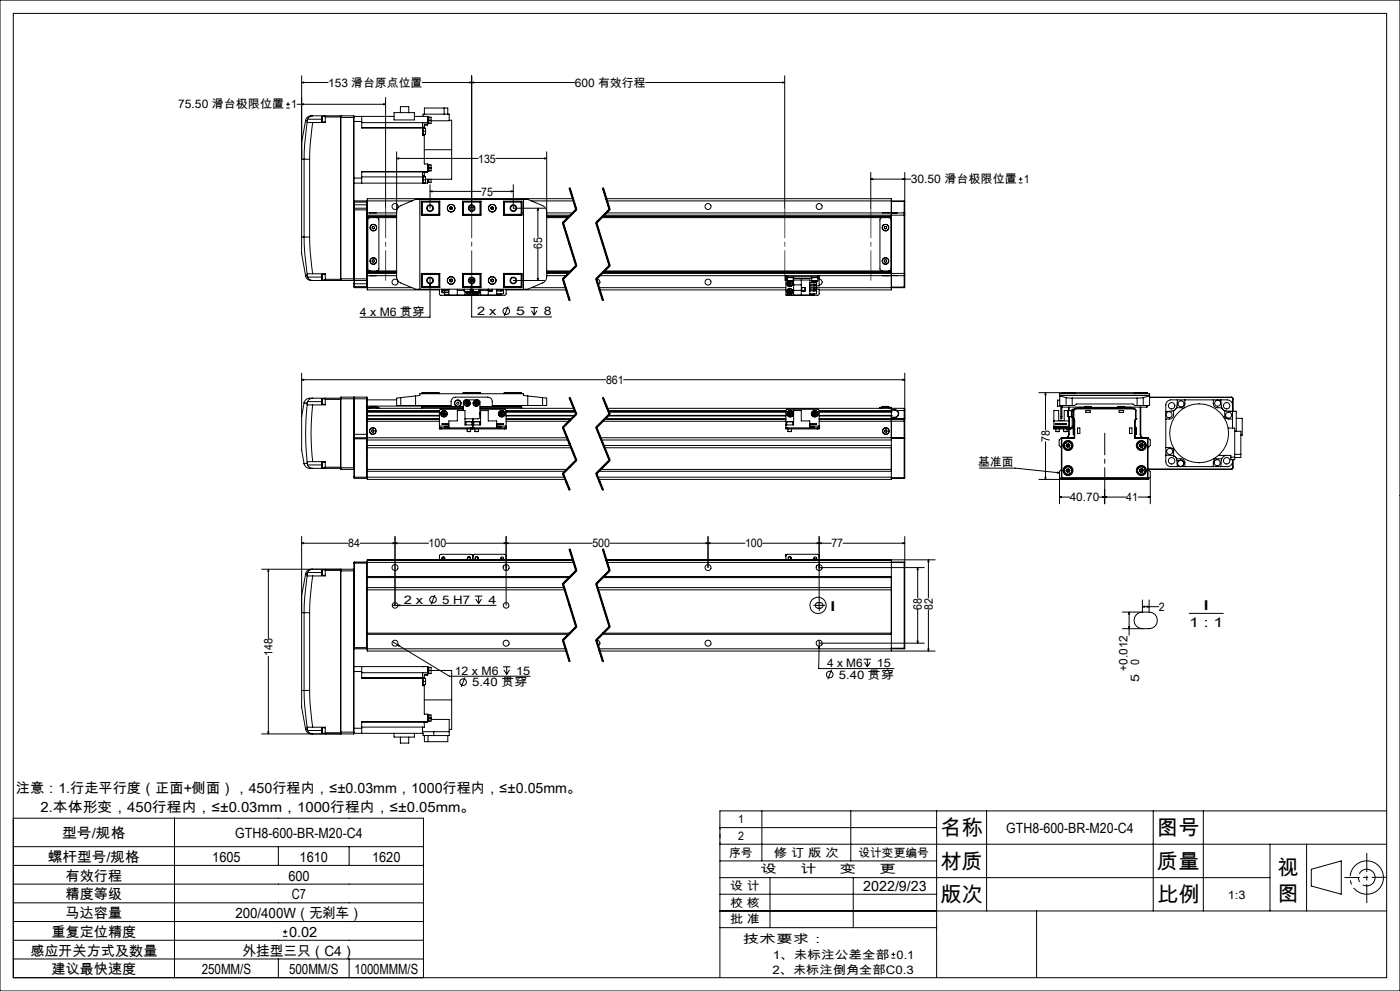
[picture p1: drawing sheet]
<svg xmlns="http://www.w3.org/2000/svg" width="420mm" height="297mm" viewBox="0 0 420 297" stroke-linecap="round" stroke-linejoin="round" font-family="sans-serif">
<g fill="none" stroke="#000" stroke-width=".3">
<path d="M0 0h420v297h-420zM4 4h412v289h-412zM85.8 32.4h1.2M85.8 31.3h1.2M86.4 30.7v1.1M89.1 31.3h26.6M90.5 24.7l.6-.1v.3zM90.5 22.7v48.3M90.5 24.7h7.9M90.5 31.3l.6-.2v.3zM91.7 36.1l-1.2 6.6v5h.7M91.7 36.1l.4 .1"/>
<path d="M92.1 36.6l-.7 6.6-.2 4.5M92.1 36.6l1.7 .1M92.1 36.2v.4M92.3 35.7l-.2 .5M92.3 35.7h4.3M93.8 34.7h-.3a1.69 1.69 0 0 0-1.8 1.4M93.8 36.7l-.7 6.5-.2 4.5M93.8 34.7l8.4 .1M93.8 34.7l-.8 .2-.7 .8M96.6 34.9v1.6M96.6 34.9h1M96.6 36.5h1"/>
<path d="M97.6 34.7v.4M97.6 35.1v1.6h-3.8M97.6 35.1h4.6M102.2 34.8v.4M102.2 35.2v48.4M102.2 35.2h4M102.3 34.7v49.4M102.3 34.7h3.8M102.3 34.7l-.1 .1M106.1 34.7v49.4M106.1 34.7l.1 .5M106.2 35.2v48.8"/>
<path d="M106.2 34.9h12M106.2 36.4h2.3M108.5 34.9v1.5M108.5 36.4v2h18.3M108.5 38.2h18.3M108.5 36.8h19.8M115.1 31.1l.6 .2-.6 .1zM115.7 29.2v33.2M118.2 33.8h6.1v2.1h-6.1zM120.1 33.8v-1.8h2.5v1.8M124.3 34.9h4v2.6h-1M126.7 24.7h45.7"/>
<path d="M126.8 39.3v1.3h.5M126.8 38.3h.2v2h-.2M126.8 38.4v.9M126.8 39.3h.1M126.8 38.2v.2M126.8 36.8h.1M126.8 36.8v1.3M126.8 34.9h.1v-.7h7.9v2h-5.5M126.8 39.3h.9M126.8 38.1v.1M126.8 38.1h.5M127 38.4h.7v.9"/>
<path d="M127.3 38.1v.3M127.3 34.2v-1.8h7v1.8M127.7 39.3v.9h-.7M128.3 37.2h-1v.9M128.3 35.1h1v1M128.3 36.1h1M128.4 35.1v2M128.7 35.1v1.9l-.4 .1M129.3 36.1v.9h-.6M133.2 32.4v1.8M134.8 36.1h.7v8.8M140.9 24.6l.6 .1-.6 .2z"/>
<path d="M141.5 24.7l.6-.1v.3zM141.5 22.7v39.7M193.7 24.7h41.7M234.8 24.6l.6 .1-.6 .2zM235.4 22.7v39.7M91.2 47.7h1.7M91.2 47.7v23.3M92.9 47.7v23.3M106.2 53.4h2.3M108.5 53.4v1.5M108.5 53h18.3M119 47.5l.6-.2v.4z"/>
<path d="M119 45.5v37.9l.9 1.2 4.8 2.1h33.6l5.1-2.3 .6-1.4v-37.5M119 47.5h24.4M125.9 59.8v26.9M126.8 51.5h.1M126.8 51.5v1.1M126.8 53v1.9M126.8 52.9l.9 .1v.9M126.8 52.6v.4M126.8 52.6h.5M126.8 53.9h.9M127 52.9v2M127.3 40.2v.4"/>
<path d="M127.3 52.6v.4M127.3 40.6v8.5h1v2.4h-19.8M127.3 54.8v.1M127.3 44.9h8.2M127.7 53.9v.9h-.7M128.3 51.4h-19.8v2M128.3 49.3l.4 .1v1.9h-.4M128.3 51.6h-1v1M128.3 53.7v1.2h-22.1M128.3 50.3h1M128.4 49.3v2M128.4 53.7v1"/>
<path d="M128.7 49.4h.6v.9M128.7 53.7v1M129 57.4l.6-.2v.3zM129 55.3v7.1M129 57.4h15.3M129.3 50.3v.9h-.6M129.3 53.7v.9l-1 .1M135.5 44.9v8.8h-7.8M147.8 57.4h6.2M148.7 47.5h15.3M153.4 57.2l.6 .2-.6 .1zM154 55.3v7.1h9.3"/>
<path d="M157.1 59.8v26.9M163.4 47.3l.6 .2-.6 .2zM170.7 56.4l2 6.4M170.9 56.4l2 6.4-4 4 4 12.8-4 4 2 6.4M171.1 56.3l1 3.2M171.8 59.5h-61.6v3M172.1 59.5l1 3.2zM180.7 56.4l2 6.4M180.9 56.4l2 6.4-4 4 4 12.8-4 4 2 6.4M181.1 56.3l2 6.4M181.9 59.5h85.5v5M261.2 53.7l.6-.2v.3z"/>
<path d="M261.2 53.7h12M261.2 51.7v10.7M270.8 53.5l.6 .2-.6 .1zM271.4 51.7v12.3M305.6 54.8h1.1M305.6 53.7h1.1M306.2 53.1v1.2M90.5 71v5.1l1.2 6.6M90.5 71h.7M91.2 71h1.7M91.2 71l.2 4.6 .7 6.6M92.9 71l.2 4.5 .7 6.6"/>
<path d="M106.2 60.6h4M106.2 62.9h4M106.2 61.4h4M106.3 62.4v21.7M106.3 60.2v2.2M106.3 62.4h3.7M106.3 60.2h3.7M106.3 62.4l-.1 .1M106.3 60.2l-.1 .2M110 62.4v21.7M110 60.2v2.2M110 62.4l.2 .1"/>
<path d="M110 60.2l.2 .2M110.2 62.5v.4M110.2 62.9v20.7M110.2 65.2h8.8M110.2 64.9h8.8M110.2 63.8h8.8M110.2 60.2h13.4M110.2 64.5h8.8M110.2 64.8h8.8M110.8 63.8h2M111 65.2l-.5 .2-.2 .4v14.9l.2 .3 .5 .2M111.7 68l.3-.2 .4 .3-.1 .4-.4 .1-.2-.2z"/>
<path d="M111.7 78l.4-.1 .3 .2-.1 .4-.4 .1-.3-.3zM113 65.2l.5 .2 .2 .4v14.9l-.2 .3-.5 .2M119 63.5l.3-1.1 .6-.6 4.8-2h33.6l4.8 2 .8 .9 .1 .8M126.4 63.8h.1M126.4 60.3h5.5v4.2h-5.5zM126.5 60.6v3.9M126.5 60.6h5.2M126.7 60.4v4M126.7 60.4h5.2M126.7 60.4l-.2 .2M126.7 64.4h5.2M131.7 60.6l.1-.2v4l-.1-.2"/>
<path d="M131.7 64.2h-5.2l.2 .2M131.7 60.6v3.6M135 62.6l.3 .2M135 62.2v.4M135.3 62l.4 .2M135.3 62l-.3 .2M135.7 62.6l-.4 .2M135.7 62.2v.4M138.7 60.3h5.6v4.2h-5.6zM138.7 60.4h5.6M138.7 64.4h5.6M139 60.6v3.6"/>
<path d="M139 60.6l-.1-.2v4l.1-.2M139 60.6h5M139 64.2h5M144 60.6l.2-.2v4l-.2-.2M144 60.6v3.6M147.3 62.2l.1 .4M147.4 62.6l.3 .2M147.7 62l.3 .2M147.7 62l-.4 .2M148 62.6l-.3 .2M148 62.2v.4M151.1 60.3h5.5v4.2h-5.5z"/>
<path d="M151.1 60.4h5.3M151.1 64.4h5.3M151.3 60.6v3.6M151.3 60.6l-.1-.2v4l.1-.2M151.3 60.6h5.2M151.3 64.2h5.2l-.1 .2M156.4 60.4v4M156.4 60.4l.1 .2M156.5 60.6v3.9M156.5 63.8h.1M159.5 60.2h12.5M161.4 62.4l.1 .6h-.3z"/>
<path d="M161.4 62.4v8.6M161.4 74.6v9.5M164 65.2h6.4M164 64.9h6.7M164 63.8h7.8M164 64.5h7.2M164 64.8h6.8M168.7 66.8l4 12.9M169.1 66.7l4 12.9M172.8 62.7l-4 4M172.8 79.5l-4 4M173 62.9l-4 4"/>
<path d="M173 79.8l-4 4M178.7 66.8l4 12.9M179.1 66.7l4 12.9M180.4 65.2h87M180.7 64.9h86.7M180.8 64.8h86.6M181.2 64.5h90.1M181.9 63.8h86.5M182.1 60.2h89.2M182.8 62.7l-4 4M182.8 79.5l-4 4M183 62.9l-4 4"/>
<path d="M183 79.8l-4 4M264.7 65.2l-.5 .2-.2 .4v14.9l.2 .3 .5 .2M264.8 63.8h1.9M265.3 68l.4-.2 .3 .2v.4l-.4 .2-.3-.2zM265.4 77.9h.4l.2 .3-.1 .3-.4 .1-.2-.3zM266.6 65.2l.5 .2 .2 .4v14.9l-.2 .3-.5 .2M267.4 64.5v17.4M267.4 60.4h3.9M268.4 63.9h-1v.6M268.4 63.8h.7M268.4 63.8v.1M269.1 63.8l-.7 .1"/>
<path d="M269.1 63.8h2.2M271.3 64.5h.1M271.3 63.8v.7M271.3 63.8l.1 .2M271.3 60.2v.2M271.3 60.2l.1 .2h-.1M271.3 60.4v3.4M271.3 64.5v17.4M271.4 64v.5M271.4 64.5v17.4M91.7 82.7a1.8 1.8 0 0 0 2.1 1.4M92.1 82.2v.4"/>
<path d="M92.1 82.6l.2 .4M92.1 82.6l-.4 .1M92.3 83l.7 .9 .8 .2M92.3 83h4.3M93.8 82.1l-1.7 .1M93.8 82.1h3.8v1.6M96.6 82.2v1.7M96.6 82.2h1M96.6 83.9h1M97.6 83.7v.4M97.6 83.7h4.6M102.2 84l-8.4 .1"/>
<path d="M102.2 83.6v.4M102.2 83.6h8M102.2 84l.1 .1M102.3 84.1h3.8M106.2 84v1.1M106.2 85.1l.1 1.1M106.2 84l-.1 .1M106.2 85.8h4M106.2 83.9l.1 .2M106.2 85.1h4M106.3 84.1v2.1M106.3 84.1h3.7"/>
<path d="M106.3 86.2h3.7M110 84.1v2.1M110.2 83.6v.3M110.2 83.9v3h21.6M110.2 81.2h8.8M110.2 81.5h8.8M110.2 82.6h8.8M110.2 86.2h13.4M110.2 81.9h8.8M110.2 81.6h8.8M110.2 83.9l-.2 .2M110.2 86l-.2 .2"/>
<path d="M110.8 82.6h.1M110.9 82.7h1.9M112.8 82.7h.1M126.4 82.6h.1M126.4 81.9h5.5v4.2h-5.5zM126.5 81.9v4M126.5 85.9h5.2M126.5 85.9l.2 .1M126.7 82.1v3.9M126.7 86h5.2M126.7 82.1l-.2 .1h5.2M126.7 82.1h5.2"/>
<path d="M129 84.9l.2 .6h-.3zM129 83.2v11.9h-21M131.7 82.2l.1-.1v3.9l-.1-.1M131.7 82.2v3.7M131.8 86.7v1.4l.5 .4 9.3-.1M132.6 87.2l.4-.3 .4 .3M132.6 86.7v.2h2.1M132.6 87.2v.5h2.1M132.6 87.2h2.1M132.6 87.2v.3M132.8 87.7h.4M133.4 86.9v.3"/>
<path d="M133.4 87.7v.7h1.3M134.7 86.7v1.7h14.3v-1.7M135 84.2l.3 .3M135 83.9v.3M135.3 83.7l.4 .2M135.3 83.7l-.3 .2M135.7 84.2l-.4 .3M135.7 83.9v.3M137.2 86.7v1.7M137.2 87h2.1M138.7 81.9h5.6v4.2h-5.6zM138.7 86h5.6"/>
<path d="M138.7 82.1h5.6M139 82.2v3.7M139 86v.1M139 82.2l-.1-.1v3.9l.1-.1M139 82.2h5M139 85.9h5M139.3 87.3h.1M139.3 87.3h1.8M139.3 86.7v.6M139.3 87.4h1.7M139.5 87.4v1M139.7 86v.1"/>
<path d="M140.2 87.4l.1 .3M140.3 87.7l.5 .1M140.7 87.4l-.4 .3M140.7 87.4l.1 .4M140.8 87.4l.3 .1M141 87.4h.1M141.1 86.7v.6M141.1 87.2v.3M141.1 84.2h.3zM141.1 84.2l.3 .3M141.1 87.5l-.3 .3M141.2 84.3l.1 .1"/>
<path d="M141.2 86.7a.89 .89 0 0 1-.2 1.5 .89 .89 0 0 1-1.2-.8 .91 .91 0 0 0 1.3 .8 .91 .91 0 0 0 .2-1.5M141.4 84.2h.1M141.4 83.9h.5M141.4 83.6v.6M141.5 84.9l.1 .6h-.2zM141.5 83.2v11.8h24M141.9 83.8v.5M141.9 86.7v1.7M141.9 87.3l1.8 .1M141.9 87.3h1.8M141.9 86.7v.6M142.1 87.4l.2 .5z"/>
<path d="M142.3 87.9a.88 .88 0 0 0 1.2 .1 .88 .88 0 0 0 .2-1.2 .88 .88 0 0 1-.1 1.3 .88 .88 0 0 1-1.3-.2zM142.6 87.4v.3M142.6 87.7l.5 .1M142.9 87.4l-.3 .3M143 87.4l.1 .4M143.1 87.4l.4 .2M143.3 86v.1M143.4 87.4l.1 .2M143.5 87.6l-.4 .2M143.7 87.3v.1M143.7 86.7v.6M144 82.2l.2-.1v4"/>
<path d="M144 82.2v3.7M144 86v.1M144 85.9l.2 .1M144.2 86.7v1.7M144.2 87h2.3M146.5 86.7v1.7M146.6 86.7v.5h1v-.5M146.6 86.7v.5M147.3 83.9l.1 .3M147.4 84.2l.3 .3M147.6 86.7v.5M147.7 83.7l.3 .2"/>
<path d="M147.7 83.7l-.4 .2M148 84.2l-.3 .3M148 83.9v.3M149 87.2h2.1M150.3 86.9v.3l.4-.3 .4 .3M150.3 88v.4h-1.3M151.1 87.2v.3M151.1 81.9h5.5v4.2h-5.5zM151.1 86.7v.2h-2.1M151.1 87.2v.8h-2.1M151.1 86h5.3M151.1 82.1h5.3"/>
<path d="M151.3 82.2v3.7M151.3 82.2l-.1-.1v3.9l.1-.1M151.3 85.9h5.2M151.8 86.7v1.4l-.4 .4-9.3-.1M151.8 86.9h18.1M152.4 91.8l-1.1 2.8M154 84.1h9.3M156.4 82.1v3.9M156.4 82.1l.1 .1h-5.2M156.5 81.9v4M156.5 82.6h.1M156.5 85.9l-.1 .1"/>
<path d="M159.1 92.2h2.3M159.4 93.1l.9 1.3M159.5 86.2h10.2M160.3 92.2v2.2M161.1 93.1l-.8 1.3M161.2 83.5h.3l-.1 .6zM164 81.2h7.3M164 81.5h7M164 82.6h5.9M164 81.9h6.6M164 81.6h6.9M168.7 83.7l2 6.4"/>
<path d="M169.1 83.6l2 6.4M178.7 83.7l2 6.4M178.9 83.7a.89 .89 0 0 1 1 .6 .89 .89 0 0 1-.5 1.1M179.1 83.6l2 6.4M179.7 86.2h56.1M179.9 82.6h55.9M179.9 86.9h55.9M180.6 81.9h90.7M180.9 81.6h86.5M181 81.5h86.4M181.3 81.2h86.1M235.8 83h.5"/>
<path d="M235.8 82.6h.5M235.8 83v.5M235.8 82.6v.4M235.8 83.5v4.9h7.1v-4.5h-4.9M235.8 83.9h.4M235.8 83.5h.4M236.1 83v.2h2v-.2M236.2 84.2h1.7M236.2 84.2h1.8M236.2 83.2v1M236.3 82.6v.4M236.3 82.6h9"/>
<path d="M236.3 83h9M236.4 85.1l.3 .4M236.5 87.1v.5M236.5 87.1l.4 .2M236.5 84.2l-.5 .9M236.5 87.6l.5 .2M236.6 84.2l-.6 .9M236.6 84.6h.5M236.6 84.6l-.2 .5M236.6 84.6l.3 .4M236.9 86.9l-.4 .2M236.9 86.9l.4 .2"/>
<path d="M236.9 86.9l.1 .9M236.9 87.3l-.4 .3M236.9 87.3l.4 .3M236.9 85l-.5 .1M236.9 85l-.2 .5M236.9 85l.3 .4M237.1 84.6l.3 .4M237.1 84.6l-.2 .4M237.2 85.4l-.5 .1M237.2 84.2a.87 .87 0 0 1 .2 1.5 .87 .87 0 0 1-1.4-.6M237.3 84.2a.91 .91 0 0 1 .1 1.6 .91 .91 0 0 1-1.4-.7M237.3 87.1v.5"/>
<path d="M237.3 87.1l-.4 .2M237.3 87.6l-.3 .2M237.4 85l-.2 .4M237.4 85h-.5M237.9 84.2h.1M238 83.2v1M238 83.5h5.5M238.1 83.9v4.5M238.1 85.4h2.3M238.1 87h2.3M240.4 83.9v4.5M240.5 86.1h1v1.1h-1z"/>
<path d="M241.5 86.2v1M242.9 84.7h2.1v.5M242.9 85.5h2.1v.5h-2.1M242.9 86.4h2.1v.5h-2.1M242.9 87.2h2.1M242.9 85.2h2.1M242.9 84h.6M243.4 83v.2h2v-.2M243.5 84.2h.1M243.5 84.2h1.8M243.5 83.2v1M243.6 84.2h1.7"/>
<path d="M244.2 86.9v.3l.4-.3 .4 .3M244.2 84.2v.5M244.2 86v.4M244.2 88v.4h-1.3M244.2 86.2h27.1M244.4 84.7h.4M245 85.2a.41 .41 0 0 1-.4 .2 .41 .41 0 0 1-.4-.2v.3M245 84.9v.2M245 87.2v.3M245 86.7h.7v1.4l-.3 .4-9.4-.1M245 87.2v.8h-2.1M245 85v.1"/>
<path d="M245.3 83h.4M245.3 82.6h.4M245.3 82.6v.4M245.3 83.2v1M245.3 83.5h.4M245.7 83.6a.9 .9 0 0 1 1 .9 .9 .9 0 0 1-1 .9M245.7 83v.5M245.7 82.6v.4M245.7 83.5v2.2h-.7M245.7 82.6h22.7M264.8 82.6l1.9 .1M266.7 82.7h.1"/>
<path d="M267.4 81.9v5h-21.7M267.4 81.9v.6h1M267.4 86h3.9M268.4 82.5l.7 .1M268.4 82.6h.7M268.4 82.5v.1M269.1 82.6h2.2M271.3 81.9h.1M271.3 81.9v.7M271.3 86h.1M271.3 86v.2M271.3 82.6v3.4"/>
<path d="M271.4 81.9v.5M271.4 82.4l-.1 .2M271.4 86l-.1 .2M271.4 82.4v3.6M90.5 113.8l.6-.1v.3zM90.5 111.8v13M90.5 113.8h91.3M93.8 119.3h-.3a1.92 1.92 0 0 0-2.3 1.4M93.8 119.3a1.71 1.71 0 0 0-1.5 1.1M93.8 119.3h8.4M96.6 119.5v.9M96.6 119.5v1.7"/>
<path d="M96.6 119.5h1M97.6 119.3v.4M97.6 119.7h4.6M97.6 119.7v1.7h-3.8M102.2 119.5h8M102.2 119.7v20.3M102.3 119l-.1 .7M102.3 119v21.7M102.3 119h3.8M106.1 119v21.7M106.1 119l.1 12.3M106.3 119v12.2"/>
<path d="M106.3 119h3.7M106.3 119l-.1 .2M110 119v12.2M110 119l.2 .5M110.2 119.8h8.8M110.2 119.5v10.7M120.2 119.2l-1.2 .1v2.2h1.2M120.2 119.2l5.7-.7v-.5h31.2v.5l5.7 .7M120.2 119.2v2.3M124.7 118.7v2.8M126.5 117.9v.1M126.5 117.9h5.3"/>
<path d="M126.7 117.7h5l.1 .2M126.7 117.7v.3M126.7 117.7l-.2 .2M131.8 117.9v.1M138.9 117.9l.1-.2h5l.2 .2M138.9 117.9h5.3M138.9 117.9v.1M144.2 117.9v.1M151.2 117.9h5.3M151.2 117.9v.1M156.4 117.7h-5.1l-.1 .2M156.4 117.7v.3"/>
<path d="M156.4 117.7l.1 .2M156.5 117.9v.1M158.3 118.7v2.8M162.8 119.2l1.2 .1v2.2h-1.2M162.8 119.2v2.3M170.7 119.3l2 4.9M170.9 119.2l2 4.9-4 4 4 9.8-4 4 2 4.9M171 119.1l1 2.5M180.7 119.3l2 4.9M180.9 119.2l2 4.9-4 4 4 9.8-4 4 2 4.9M181 119.1l2 4.9M187.1 113.8h84.3"/>
<path d="M270.8 113.7l.6 .1-.6 .2zM271.4 111.8v13.7M313.7 117.7l.1 .6h-.3zM313.7 117.7v11.2M317.3 119.9v1.8M317.3 119.9h.6M317.9 118.5h27M317.9 118.7l1.9 .5M318.6 117.9h4M318.6 117.9v.1M318.6 117.9l.1-.2v.3M319.8 119.2l1.9 .1"/>
<path d="M319.8 119.2v2.3M321.7 119.3h19.4M321.7 119.3v2.2M322.6 117.9l-.2-.2v.3M322.6 117.9v.1M340.3 117.9h3.9M340.3 117.9l.1-.2v.3M340.3 117.9v.1M341.1 119.3v2.2M343 119.2l-1.9 .1M343 119.2v2.3M344.1 117.7h-32.5"/>
<path d="M344.1 117.7v.3M344.1 117.7l.1 .2M344.2 117.9v.1M344.9 119h24.5M344.9 119.1h24.5M344.9 118.7l-1.9 .5M353.2 119.8l-.2 2.4M355.5 119.8v1.4l-.4 .6 .2 .4M364 119.8v1.2a1.21 1.21 0 0 0 1.2 1.2h1.3M365.1 119.8h-13.9a1.51 1.51 0 0 0-1.5 1.6v2.7M365.4 119.8h2.8a1.57 1.57 0 0 1 1.5 1.6v6.9M366.3 119.8l.2 2.4"/>
<path d="M369.4 119l.5 .5M369.4 119.1l.4 .4M369.4 119v.1M369.8 119.5h.1M369.8 119.5v3.8M369.9 119.5v3.8M90.5 124.8v10.1l.7 4.1M91.2 139a2.06 2.06 0 0 0 2.6 1.4M91.2 120.7h.1M91.2 120.7l.9 .1M91.2 120.7l-.7 4.1M91.2 139h.1"/>
<path d="M92.1 121.2l1.7 .2M92.1 121.2a81 81 0 0 0 0 17.3M92.1 120.8v.4M92.1 138.5v.3M92.1 138.8l.2 .5M92.1 138.8l-.9 .2M92.3 120.4l-.2 .4M92.3 139.3l.7 .9 .8 .2M92.3 120.4h4.3M92.3 139.3h4.3M93.8 121.4a73.4 73.4 0 0 0 0 17M93.8 138.4l-1.7 .1"/>
<path d="M93.8 138.4h3.8v1.6M96.6 139.3v.9M96.6 120.4v.8M96.6 138.5v.8M96.6 138.5v1.7M96.6 138.5h1M96.6 121.2h1M106.2 131.3l.1 12.1M106.2 131.6h4M106.2 130.2h4M106.3 131.2h3.7M106.3 131.2v12.2"/>
<path d="M106.3 131.2l-.1 .1M110 131.2v12.2M110 131.2l.2 .1M110.2 130.2v1M110.2 131.2v12.5h59.4M110.2 131.9h60.2M110.2 133.5h60.9M110.2 134.2h61.1M110.2 131.2h59.9M110.2 122.4h28.8M110.2 123.4h21.6M110.2 124.6h21.6"/>
<path d="M110.2 123.5h21.6M110.2 124.5h21.6M110.2 123h21.6M110.2 125.5h21.6M110.2 126.3h21.6M110.2 123.3h21.6M110.2 125.7h21.6M110.2 121.7h16.3M110.3 122.4v-.3h3.4v.3M111 121.9h2M111 121.9v.5M111.1 122.1h1.9"/>
<path d="M111.6 128.9l.3-.1 .3 .3-.1 .4-.4 .1-.2-.3zM113 121.9v.5M120.2 121.5h15.1v-1.1a1.33 1.33 0 0 1 1.4-1.4h9.6a1.33 1.33 0 0 1 1.4 1.4v1.1h15.1M126.5 121.5v.9M126.7 121.8l-.2 .2h12.5M126.7 121.5v.3M126.7 121.8h12.3M131.8 128.2v.3h.5M131.8 128.2h.5M131.8 127.7v.5M131.8 127.7h2.9M132.3 128.2h9"/>
<path d="M132.3 128.5h9M132.3 128.2v.3M132.7 124.1l.3 .4M132.8 123.6l-.1 .5M132.8 123.6l.4 .4M133.2 124l-.2 .5M133.2 124l.3 .4M133.3 123.5l-.5 .1M133.3 123.5l.4 .4M133.3 123.5l-.1 .5M133.5 124.4l-.5 .1M133.7 123.9l-.2 .5"/>
<path d="M133.7 123.9l-1 .2M134.7 128.2v-2.1h2.5v-3.1h2.3v4.3h4.7v-4.3h2.3v3.1h2.5v2.1M134.7 127.8h-1.3v.2h1.3M134.7 127h-2.1l2.1 .1M139 122.7h-7l-.2 .3v4.7M139 123v-2.5l.4-.6 3.9-.1 .7 .5-.1 4.9-.4 .3h-4M139.7 120.9l.2 .4M139.7 120.9h.5M139.8 126.4h.1M139.8 126.4h1.8M139.8 126.4v.9M139.9 120.4l-.2 .5"/>
<path d="M139.9 120.4l.3 .5M139.9 121.3h.5M140.2 129.3h1M140.2 128.5v.8M140.2 120.9l.2 .4M140.2 120.9l-.3 .4M140.4 120.4l.3 .4M140.4 120.4h-.5M140.4 120.4l-.2 .5M140.7 120.8l-.3 .5M140.7 120.8l-.5 .1M141.2 128.5v.8"/>
<path d="M141.3 128.2h1M141.3 128.5h.6M141.3 128.2v.3M141.6 126.4v.9M141.9 128.5h.4M141.9 125.5v3M142.1 126.4h.1M142.1 126.4h.2M142.1 126.4v.9M142.3 126.4h1.6M142.3 128.2h9M142.3 128.5h9"/>
<path d="M142.3 128.2v.3M142.3 120.9h.5M142.3 120.9l.3 .4M142.5 129.3h1M142.5 128.5v.8M142.6 120.4l-.3 .5M142.6 120.4l.5 .9M142.6 121.3h.5M142.8 120.9l-.2 .4M143.1 120.4l.2 .4M143.1 120.4h-.5M143.1 120.4l-.3 .5"/>
<path d="M143.3 120.8l-.2 .5M143.3 120.8l-.5 .1M143.5 128.5v.8M143.9 126.4v.9M144 123.4l.2 .5-.2 .6M144 122.7h7.6l.2 .3v4.7M144 123.6v.7M144 123.8v.4M144 122.4h28.2M144 121.8h12.4M149 127.8h1.3v.2h-1.3M149 127h2.1l-2.1 .1"/>
<path d="M149 127.7h2.8M150 123.8l.1 .5M150 123.8l.5 .2M150.1 124.3l.4 .2M150.5 123.5l-.5 .3M150.5 123.5l.4 .2M150.5 123.5v.5M150.5 124l-.4 .3M150.5 124v.5M150.5 124l.5 .2M150.9 123.7l.1 .5M150.9 123.7l-.4 .3"/>
<path d="M151 124.2l-.5 .3M151.3 128.2h.5M151.3 128.2v.3M151.8 128.2v.3h-.5M151.8 127.7v.5M151.8 123.4h20.8M151.8 124.6h20.6M151.8 123.5h20.8M151.8 124.5h20.7M151.8 123h20.6M151.8 125.5h19.7M151.8 126.3h18.9"/>
<path d="M151.8 123.3h20.7M151.8 125.7h19.5M156.4 121.8l.1 .2h-12.5M156.4 121.5v.3M156.5 121.5v.9M168.7 128.2l4 9.8M169 128l4 9.9M172 121.6l1 2.4zM172.8 124l-4 4M172.8 137.8l-4 4M173 124.2l-4 4M173 138.1l-4 4"/>
<path d="M178.7 128.2l4 9.8M179 128l4 9.9M180.1 131.2h91.2M180.4 131.9h87M180.7 126.3h55.1M181 133.5h86.4M181.3 125.7h54.5M181.3 134.2h86.1M181.5 125.5h54.3M182.2 122.4h89.1M182.4 124.6h53.4M182.4 123h53.4"/>
<path d="M182.5 124.5h53.3M182.5 123.3h53.3M182.6 123.4h53.2M182.6 123.5h53.2M182.8 124l-4 4M182.8 137.8l-4 4M183 124.2l-4 4M183 138.1l-4 4M235.8 128.2h.5M235.8 127.3h2.3v-4.3h2.3v3.1h2.5v2.1M236 126.4h.1M236 126.4h.2"/>
<path d="M236 126.4v.9M236.2 126.4h1.6M236.3 128.2v.3M236.3 128.2h9M236.3 128.5h9M236.4 129.3h1M236.4 128.5v.8M236.6 124.2l.4 .3M236.7 123.7l-.1 .5M236.7 123.7l.4 .3M237.1 124l-.5 .2M237.1 124l-.1 .5"/>
<path d="M237.1 124l.4 .3M237.1 123.5l-.4 .2M237.1 123.5l.4 .3M237.1 123.5v.5M237.4 128.5v.8M237.5 124.3l-.5 .2M237.5 123.8v.5M237.5 123.8l-.4 .2M237.8 126.4v.9M242.9 127.8h1.3v.2h-1.3M242.9 127h2.1l-2.1 .1M242.9 127.7h2.8"/>
<path d="M243.9 123.8l.1 .5M243.9 123.8l.5 .2M244 124.3l.4 .2M244.4 123.5l-.5 .3M244.4 123.5l.4 .2M244.4 123.5v.5M244.4 124l-.4 .3M244.4 124v.5M244.4 124l.5 .2M244.8 123.7l.1 .5M244.8 123.7l-.4 .3M244.9 124.2l-.5 .3"/>
<path d="M245.3 128.2h.4M245.3 128.2v.3M245.7 123.3l21.7 .1M245.7 127.7v-4.7l-.2-.3h-9.4l-.3 .3v5.5h.5M245.7 128.2v.3h-.4M245.7 127.7v.5M245.7 123.4h21.7M245.7 124.6h21.7M245.7 123.5h21.7M245.7 124.5h21.7M245.7 123h21.7M245.7 125.5h25.6"/>
<path d="M245.7 125.7h21.7M264.7 121.9h1.9M264.7 122.1h-.7v.3M264.7 121.9v.5M264.7 122.1h1.9M265.6 128.8l.4 .1 .1 .3-.2 .3h-.4l-.1-.4zM266.6 122.1h.7v.3M266.6 121.9v.5M267.4 124.6h-21.7M267.4 123v2.7M267.4 125.7v18h-87.8M267.4 123.4h.1"/>
<path d="M267.4 124.6h.1M267.4 131.3h3.9M267.4 125.2h1M267.4 125.1h1M267.4 125.7h3.9M267.4 122.9h1M268.4 122.8h-1v-.4v.6M268.4 122.9l.7 .2M268.4 122.8l.7 .2M268.4 122.8v.1M268.4 125.1v.1M269.1 123.1a1.07 1.07 0 0 1 .4 1.2 1.07 1.07 0 0 1-1.1 .8"/>
<path d="M269.1 123a1.18 1.18 0 0 1 .4 1.4 1.18 1.18 0 0 1-1.1 .8M269.1 123h2.2M269.1 123v.1M271.3 131.2v.1M271.3 131.2l.1 .1h-.1M271.3 122.4v.6M271.3 122.4l.1 .1v.5h-.1M271.3 125.5h.1M271.3 125.5v.2M271.3 125.7v.5M271.3 126.2h.1M271.3 123v2.5"/>
<path d="M271.3 126.2v5M271.3 131.3v11.9M271.3 126.2l-25.6 .1M271.4 125.6l-.1 .1M271.4 125.5v.1M271.4 125.6v.6M271.4 126.2v17M313.7 132.4v11.3M316.1 128.2h.5M316.2 126.1h4.5M316.3 127.8h4.3v.2h-4.3zM316.6 127l.8 .1z"/>
<path d="M316.6 128.2h4.6M316.6 128.5h1.3M316.6 128.2v.3M316.8 129.3h1M316.8 128.5v.8M317.3 121.7h.9M317.7 127l.6 .1zM317.8 128.5v.8M317.9 128.5h1M317.9 128.2v.3M318.2 124.8v.7h.4v-.7M318.2 124.8h.4"/>
<path d="M318.2 121.5v3.3M318.4 131.3h.2M318.4 131.3v11.9M318.6 131.3h3.8M318.6 121.5v3.3M318.6 131.3v11.9M318.6 121.8l.1 .2M318.6 127l.5 .1zM318.7 122h6.7M318.7 121.5v.5M318.9 128.5h2.3M318.9 128.2v.3"/>
<path d="M319.1 129.3h1M319.1 128.5v.8M319.4 127l.6 .1zM319.8 121.5h1.9M319.8 121.5h-1.9v-3.5h27v3.5h-1.9M319.8 133.7l.5 .4M320 133.1l-.2 .6M320 133.1l.4 .4M320.1 128.5v.8M320.4 123.1v1.8zM320.4 124.8h.1M320.4 133.5l.4 .4"/>
<path d="M320.4 133.5l-.1 .6M320.4 124.9h1M320.6 130.2a1.02 1.02 0 0 1-1 1M320.6 130.2h.1M320.6 133l.4 .4M320.6 133l-.6 .1M320.6 133l-.2 .5M320.6 122v1M320.6 128.5v1.7M320.7 123v.1M320.7 124.9v3.3M320.7 130.2l-.5 1"/>
<path d="M320.7 122v1.1M320.7 128.5v1.7M320.8 133.9l-.5 .2M321 133.4l-.2 .5M321 133.4l-1.2 .3M321.2 128.2v.3M321.4 123.1l-2.1-.1v3h-1.7v-3h-1.4l-.1 5.5h.5M321.7 123h-.3v2h.3M321.7 127.7l-.5 .5M321.7 127.7h.3M321.7 121.5h.7l.5-.4h17l.5 .4h.7M321.7 123.2h.3"/>
<path d="M321.7 123.2v4.5M322 128.2v2M322 128.2h.1M322 125.5l.2 .8M322 125.5h.1M322 127.7a.84 .84 0 0 1-.8 .8M322 123v-.3h-.3v.5M322 123h.2M322 125.5l.1 .2M322 125.5h.2M322 130.2h.2M322 128.2h.2"/>
<path d="M322 123v4.7M322.1 125.7l.1 .5M322.2 125.5v.1M322.2 123v2.5M322.2 128.2h.1M322.2 125.6l.2 .6M322.2 125.6l-.1 .1M322.2 128.2v2M322.2 130.1v.1M322.2 126.2h.2M322.2 131.2l.2 .1M322.2 131.2h-3.8l-.7 .7v1.6l.7 .7"/>
<path d="M322.2 126.2v5M322.4 126.2v5.1M322.7 122.4v.2M322.7 122.6l-.5 .4M322.7 122.4l-.5 .2-.2 .4M322.7 122.4h17.4M322.7 122.6h17.4M323.3 128.3h.7v1.6h-.7zM324.1 122.1h-.7v.3M324.1 122.1h14.6M324.1 122.1v.3M325.4 121.9h2"/>
<path d="M325.4 121.9v.1M325.4 122h2M325.8 123h1.3v.6h-1.3zM327.4 122l-.1 .1M327.4 121.9v.1M335.4 121.9h2M335.4 122l.1 .1M335.4 122h2M335.4 121.9v.1M335.7 123h1.4v.6h-1.4zM337.4 122v.1M337.4 122h6.7"/>
<path d="M337.4 121.9v.2M338.7 122.1h.7v.3M338.7 122.1v.3M338.8 128.3h.8v1.6h-.8zM340.1 122.6l.5 .4M340.1 122.4v.2M340.1 122.4l.4 .1 .3 .5M340.4 126.2h.2M340.4 131.3h3.8M340.4 126.2v5.1M340.6 130.1v.1M340.6 131.2l-.2 .1"/>
<path d="M340.6 131.2h3.8l.7 .7v1.6l-.7 .7M340.6 126.2v5M340.6 128.2h.1M340.6 125.6l-.2 .6M340.6 125.6l.1 .1M340.6 128.2v2M340.6 130.2h.2M340.6 128.2h.2M340.6 125.5v.1M340.6 125.5h.2M340.6 123h.2M340.6 123v2.5"/>
<path d="M340.7 125.7l-.1 .5M340.8 128.2v2M340.8 125.5h.1M340.8 125.5l-.2 .8M340.8 125.5l-.1 .2M340.8 123v2.5M341.1 121.5h1.9M341.8 133.7l.4 .4M342 133.1l-.2 .6M342 133.1l.8 .8M342.1 130.2l.2 .6 .4 .4M342.1 130.2h.1"/>
<path d="M342.1 122v8.2M342.2 130.2a1.09 1.09 0 0 0 1.1 1M342.2 122v8.2M342.6 133l.4 .4M342.6 133l-.6 .1M342.6 133l-.4 1.1M342.8 133.9l-.6 .2M343 133.4l-.2 .5M343 133.4l-1.2 .3M344.1 121.5v.5M344.2 131.3h.2M344.2 121.5l-.1 .5"/>
<path d="M344.2 131.3v11.9M344.4 131.3v11.9M349.7 134.1l1.7 .1 .4 .3 .3-.2M349.7 124.5v13.9a1.45 1.45 0 0 0 1.5 1.4h2.8M349.7 136.4l2.4 .2M352 136.6a2.91 2.91 0 0 1 1.2 3v.2M352.1 123.1v1.3a1.21 1.21 0 0 1-1.2 1.2h-1.2M352.1 136.6l.9 .9h1.3a1.14 1.14 0 0 1 1.2 1.2v1.1M352.1 123.1l-2.4 .2M352.4 134.7l-.3 .2v1.7M352.4 122.9l-.3 .2M353 122.2l-.9 .9"/>
<path d="M353 122.2h1.7l.2 .2M353 122.2l-.2 .3M364.1 137.5l.2 .3-.3 .8v1.2M364.6 137.2l.1 .3h1.8M366.5 137.5l-.2 2.3M366.5 122.2l.9 .9M366.5 122.2l.2 .4M367.1 122.9l.3 .2M367.4 125.4l.3-.2 .6 .4h1.4M367.4 123.1v1.7l-.3 .2M367.4 123.1l2.3 .2M368 136.5a1.64 1.64 0 0 0-1.5 1"/>
<path d="M368.4 128.3h2v9.5h-1.1v-1.3h-3.7M368.7 123.3h2.2v6M369.3 137h1.1M369.7 137.8a1.63 1.63 0 0 1-1.5 2h-13.9M369.8 137.8v2.4M369.9 137.8v2.4M370.4 129.3h1.9v7.8h-1.9M370.4 136.2h1.9M370.9 125.4h1.8v5h-.4M93.8 140.4h8.4M96.6 140.2h1M97.6 140v.4"/>
<path d="M97.6 140h4.6M102.2 140l.1 .7M102.2 140.2h4M102.3 140.7h3.8M106.2 142.9h4M106.2 140.6l-.1 .1M106.3 143.4h3.7M110.2 143h59.1M110.2 141.2h59.3M110.2 140.7h59.9M110.2 143.2l-.2 .2M168.7 142l2 4.9"/>
<path d="M169 141.9l2 4.9M178.7 142l2 4.9M179 141.9l2 4.9M179.3 143h88.1M179.6 141.2h87.8M180.1 140.7h87.3M267.4 143.2h3.9M267.4 143.4h3.9M271.3 143.2v.2M271.3 143.2h.1M271.4 143.2l-.1 .2M293.9 140.3h10.7l13.3 1.4"/>
<path d="M313.5 143.1h.3l-.1 .6zM317.3 141.5l.6 .2-.7 .1zM317.9 143l.6 .7M317.9 149l.6-.2v.3zM317.9 149h3M318.4 143.2h.2M318.4 143.2l.2 .2M318.4 140.7l-.5 .5v9.8M318.6 143.2v.2M318.6 143.2h25.6M318.6 143.4h25.6M319.8 141.1l.5 .5"/>
<path d="M320 140.6l-.2 .5M320 140.6l.8 .8M320.4 141l-.6 .1M320.4 141l-.1 .6M320.6 140.5l.4 .4M320.6 140.5l-.6 .1M320.6 140.5l-.2 .5M320.8 141.4l-.5 .2M321 140.9l-.2 .5M321 140.9l-.6 .1M323.1 143.4l-.4 .3M329.7 149h8.2"/>
<path d="M330.8 148.8l.6 .2-.6 .1zM331.4 149l.6-.2v.3zM331.4 146.6v4.4M339.7 143.4l.4 .3M341.4 149h3.7M341.8 141.1l.4 .5M342 140.6l-.2 .5M342 140.6l.4 .4M342.4 141l.4 .4M342.4 141l-.2 .6M342.4 141l-.6 .1M342.6 140.5l.4 .4"/>
<path d="M342.6 140.5l-.6 .1M342.6 140.5l-.2 .5M342.8 141.4l-.6 .2M343 140.9l-.2 .5M343 140.9l-.6 .1M344.2 143.2h.2M344.2 143.2v.2M344.4 143.2l-.2 .2M344.4 140.6h25M344.5 148.8l.6 .2-.6 .1zM345.1 143l-.7 .7h-32.8M369.4 140.7h-25l.7 .7v9.6"/>
<path d="M369.4 140.6v.1M369.8 140.2l-.4 .4M369.8 140.2h.1M369.9 140.2l-.5 .5M80.5 170.6l.1 .6h-.2zM80.5 170.6v20.8M90.5 162.8l.6-.1v.2zM90.5 160.8v46.1M90.5 162.8h14M91.7 172l-1.2 6.6v5h.7M91.7 172h.4M92.1 172.5l-.7 6.6-.2 4.5"/>
<path d="M92.1 172.5l1.7 .1M92.1 172v.5M92.3 171.6a1.68 1.68 0 0 1 1.5-1h-.3a1.6 1.6 0 0 0-1.8 1.4M92.3 171.6l-.2 .4M92.3 171.6h4.3M93.8 172.6l-.7 6.5-.2 4.5M96.6 170.8v1.6M96.6 170.8h1M96.6 172.4h1M97.6 170.6v.4M97.6 171v1.6h-3.8M97.6 171h4.6"/>
<path d="M102.2 170.6v.1M102.2 170.7v49.1M102.2 170.7v.4M102.2 171.1v48.3M102.2 171.1h4M106.1 170.6v49.4M106.1 170.6h-27.6M106.1 170.6l.1 .1M106.2 168.8h4M106.3 168.4l-.1 51M106.3 168.4v26M106.3 168.4h3.7"/>
<path d="M110 168.4v26M110 168.4l.2 .2M110.2 172.8h60.9M110.2 173.1h60.6M110.2 168.6h61.9M110.2 167.9h61.7M110.2 176.8h59.2M117.9 162.7l.6 .1-.6 .1zM118.5 162.8l.6-.1v.2zM118.5 160.8v20.6M128.6 162.8h-20.6M130.5 178.3l-1.2 2.8"/>
<path d="M132.6 167.2v.2M132.6 167.5h.8M132.8 167h.4M133.4 167.2v.2M140.5 167.8a.5 .5 0 0 1-.2-.8 .5 .5 0 0 1 .8 0 .5 .5 0 0 1-.2 .8M141.6 166.2h.5M141.9 166.2v1.6M142.5 178.6h2.2M142.7 179.5l.9 1.4M142.8 167.8a.5 .5 0 0 1-.2-.8 .5 .5 0 0 1 .8 0 .5 .5 0 0 1-.2 .8M143.6 178.6v2.3M144.4 179.5l-.8 1.4"/>
<path d="M150.3 167.2v.2M150.3 167.5h.8M151.1 167.2v.2M151.1 169.6v.2M151.1 169.6l-.1 .3M151.2 162.7l.6 .1-.6 .1zM151.8 166.6l-.5-.5h-9l-.4 .5-.6-.5h-9l-.5 .4v1.3M151.8 162.8l.6-.1v.2zM151.8 160.8v20.6M168.7 175.1l4 12.8M169.1 174.9l4 12.9M169.2 176.1h-59"/>
<path d="M170.7 164.6l2 6.5M170.9 164.6l2 6.4-4 4 4 12.8-4 4 2 6.5M171.1 164.5l1 3.2M171.8 167.8h-61.6v27.3h59.7M172.1 167.7l1 3.2zM172.8 170.9l-4 4M173 171.1l-4 4M177.7 162.8h-43.9M178.7 175.1l4 12.8M179.1 174.9l4 12.9M179.2 176.1h88.2M179.4 176.8h88"/>
<path d="M180.7 164.6l2 6.5M180.8 173.1h86.6M180.9 164.6l2 6.4-4 4 4 12.8-4 4 2 6.5M181.1 164.5l2 6.4M181.1 172.8h86.3M181.9 167.8h98.6M181.9 167.9h85.5M182.1 168.6h85.3M182.8 170.9l-4 4M183 171.1l-4 4M183 162.8h40.5M211.8 162.7l.6 .1-.6 .1z"/>
<path d="M212.4 162.8l.6-.1v.2zM212.4 160.8v9.3M228.8 162.8h20.6M235.8 166.6l.5-.5h9l.4 .5M236 166.2h-.2v1.6M236.7 167.8a.5 .5 0 0 1-.2-.8 .5 .5 0 0 1 .8 0 .5 .5 0 0 1-.2 .8M244.2 167.2v.2M244.2 167.5h.8M245 167.2v.2M245 169.6v.2M245 169.6l-.1 .3M245.1 162.7l.6 .1-.6 .1z"/>
<path d="M245.7 160.8v19M245.7 162.8l.6-.1v.2zM245.7 170.1h31.6M252.9 162.8h18.5M267.4 167.8v27.3M267.4 168.6h3.9M267.4 168.4h3.9M270.8 162.7l.6 .1-.6 .1zM271.3 168.4l.1 .2h-.1M271.3 168.4v.2M271.3 168.6v25.7M271.4 160.8v33.5"/>
<path d="M275.3 170.1l.1 .6h-.3zM275.3 170.1v9.1M278.5 167.8l.2 .6h-.3zM278.5 167.8v11.4M342.7 179.8v3.6a2.49 2.49 0 0 0-2.5 2.5 2.49 2.49 0 0 0 2.5 2.5M344.7 179.8v3.6M80.5 196.7v23.3M91.2 183.6h1.7M91.2 183.6v23.3M92.9 183.6v23.3M106.2 199.8h2.3M106.2 194h4"/>
<path d="M106.2 194.3l.1 .1M106.3 194.4h3.7M108.5 199.8v1.5M108.5 199.8h19.8v2.6h-1M110.2 194.4h59.5M110.2 190.1h60.4M110.2 189.8h60.8M110.2 194.3l-.2 .1M117.7 181.4h31.1M117.7 192.3l1.6 .9M119.3 193.2l.6 .2-.2 .3zM119.3 193.2l15.5 9.5h24.2"/>
<path d="M119.3 181.4l.6-.1v.3zM126.8 199.8h.2M127 199.8h.1M128.3 200h.4v1.9h-.4M128.4 200v1.9M150.9 199.8h2.2M152 199.8v2.3M168.7 191.9l2 6.4M169.1 191.8l2 6.4M172.8 187.7l-4 4M173 188l-4 4M178.7 191.9l2 6.4"/>
<path d="M178.9 191.9a.89 .89 0 0 1 1 .6 .89 .89 0 0 1-.5 1.1M179.1 191.8l2 6.4M179.7 194.4h91.6M179.9 195.1h100.6M180.6 190.1h86.8M180.9 189.8h86.5M182.8 187.7l-4 4M183 188l-4 4M244.8 180.8l1.3-.2a.83 .83 0 0 1 .8 .8 .83 .83 0 0 1-.8 .9 1.15 1.15 0 0 1-1.4-.6zM244.9 181.4h1.7M245.7 180.6v1.7M245.7 193.7l.2 .6h-.3z"/>
<path d="M245.7 192.8h31.6M245.8 191.9l-.2 8.5h22.6M259.1 197.6h2.2M259.4 198.5l.8 1.3M260.2 197.6v2.2M261.1 198.5l-.9 1.3M267.4 194.3h3.9M271.3 194.3h.1M271.3 194.3v.1M271.4 194.3l-.1 .1M275.1 192.2h.3l-.1 .6zM275.3 182.7v10.1"/>
<path d="M278.4 194.5h.3l-.2 .6zM278.5 182.7v12.4M336.7 183.4h8M338.6 187.8h.3l-.2 .6zM338.7 183.4l.2 .6h-.3zM338.7 183.4v7M342.7 181.8l.6-.2v.4zM342.7 181.8h4.9M344.1 181.6l.6 .2-.6 .2zM344.7 183.4a2.49 2.49 0 0 1 2.5 2.5 2.49 2.49 0 0 1-2.5 2.5h-8M356.8 183.8h10.2M78.5 220h27.6"/>
<path d="M80.4 219.4h.2l-.1 .6zM90.5 206.9v5l1.2 6.6M90.5 206.9h.7M91.2 206.9l.2 4.6 .7 6.5M91.2 206.9h1.7M91.7 218.5a1.79 1.79 0 0 0 2.1 1.5l-.1-.1a1.59 1.59 0 0 1-1.4-1M92.1 218v.5M92.1 218.5l.2 .4M92.1 218.5h-.4M92.3 218.9h4.3M92.9 206.9l.2 4.5 .7 6.5M93.8 217.9l-1.7 .1"/>
<path d="M93.8 217.9h3.8v1.7M96.6 218.1v1.7M96.6 219.8h1M96.6 218.1h1M97.6 219.6v.4M97.6 219.6h4.6M102.2 219.8v.2M102.2 219.4v.4M102.2 219.4h4M106.2 219.4l-.1 .6M106.2 218.3h2.3M106.2 201.3h2.3"/>
<path d="M108.5 201.3v2l18.5-.1v2h-.2M108.5 218.3v1.5M108.5 203.1h18.3M108.5 217.9h18.3M108.5 201.6h19.8M118.2 219.8v1.1h6.1v-1.1M126.8 204.2v1.3h.5M126.8 203.1v1.1M126.8 201.6h.1M126.8 201.6v1.5M126.8 201.6v.1M126.8 217.9v1.9"/>
<path d="M126.8 204.2h.9M126.8 219.3h8M126.8 203h.5M127 203.3h.7v.9M127.3 205.1v.4M127.3 203v.3M127.3 205.5v8.5h1v2.3M127.3 209.8h8.2M127.7 204.2v.9h-.7M128.3 216.3l-19.8 .1M128.3 214.2h.4v2h-.3M128.3 200.9h7.2v8.9"/>
<path d="M128.3 216.5h-1v1.5l-.5-.1M128.3 202.1h-1v.9M128.3 216.3h-19.8v2M128.3 215.2h1M128.4 214.2v2h-.1M128.7 214.3h.6v.9M128.7 200h.6v1.9h-.6M129.3 215.2v.9h-.6M129.3 215.6h5.5v4.8h-7.9v-.6h-20.7M130.1 219.3v1.1M135.5 209.8v8.8h-.7M139.5 203l-1.1 2.8"/>
<path d="M151.2 200.8l.8 1.3M152.9 200.8l-.9 1.3M249.5 200.7l-1.1 2.8M120.1 220.9v1.8h2.5v-1.8M127.3 220.4v1.9h7v-1.9M128.4 220.4v1.9M4 245.2h123v47.8M4 253.7h123M4 259.4h123M52.4 245.2v47.8M83.5 253.7v5.7M104.7 253.7v5.7"/>
<path d="M216 253h200M216 248h65M216 258h65M228.6 243v15M255.2 243v15M281 243v50M296 243v30M346 243v30M361 243v30M381 253v20M392 253v20M416 243h-200v50"/>
<path d="M4 265h123M4 270.6h123M4 276.2h123M84.9 279.3h1.3M85.5 278.6v1.3M216 278h65M216 273h200M216 263h165M216 268h65M231 263v15M256 263v15M311 273v20"/>
<path d="M393.4 260.5l9-2.5v10l-9-2.5zM4 281.8h123M4 287.4h123M83.5 287.4v5.6M84.9 280.6h1.3M104.7 287.4v5.6M267.4 287.2h1.2M267.4 286h1.2M268 285.5v1.1"/>
<circle cx="112" cy="78.2" r=".95"/>
<circle cx="112" cy="68.2" r=".96"/>
<circle cx="112" cy="78.2" r=".99"/>
<circle cx="112" cy="68.2" r="1"/>
<circle cx="118.5" cy="61.9" r=".91"/>
<circle cx="129" cy="62.4" r="1.01"/>
<circle cx="129" cy="62.4" r=".84"/>
<circle cx="135.3" cy="62.4" r="1.12"/>
<circle cx="135.3" cy="62.4" r="1.14"/>
<circle cx="141.5" cy="62.4" r=".83"/>
<circle cx="141.5" cy="62.4" r=".42"/>
<circle cx="141.5" cy="62.4" r="1"/>
<circle cx="147.7" cy="62.4" r="1.15"/>
<circle cx="147.7" cy="62.4" r="1.13"/>
<circle cx="154" cy="62.4" r="1.01"/>
<circle cx="154" cy="62.4" r=".83"/>
<circle cx="212.4" cy="61.9" r=".91"/>
<circle cx="245.7" cy="61.9" r=".91"/>
<circle cx="265.6" cy="68.2" r=".94"/>
<circle cx="265.6" cy="68.2" r=".99"/>
<circle cx="265.7" cy="78.2" r=".95"/>
<circle cx="265.7" cy="78.2" r="1"/>
<circle cx="118.5" cy="84.5" r=".91"/>
<circle cx="129" cy="84.1" r=".84"/>
<circle cx="129" cy="84.1" r="1.01"/>
<circle cx="135.3" cy="84.1" r="1.12"/>
<circle cx="135.3" cy="84" r="1.14"/>
<circle cx="141.5" cy="84" r=".83"/>
<circle cx="141.5" cy="84.1" r=".43"/>
<circle cx="141.5" cy="84" r="1"/>
<circle cx="147.7" cy="84" r="1.15"/>
<circle cx="147.7" cy="84.1" r="1.13"/>
<circle cx="151.9" cy="93.3" r=".98"/>
<circle cx="154" cy="84" r=".83"/>
<circle cx="154" cy="84.1" r="1"/>
<circle cx="212.4" cy="84.5" r=".91"/>
<circle cx="236.9" cy="87.4" r=".9"/>
<circle cx="236.9" cy="87.4" r=".87"/>
<circle cx="111.8" cy="129.2" r="1"/>
<circle cx="111.9" cy="129.2" r=".95"/>
<circle cx="133.2" cy="124" r=".9"/>
<circle cx="133.2" cy="124" r="1"/>
<circle cx="133.2" cy="124" r=".87"/>
<circle cx="137.3" cy="120.8" r=".34"/>
<circle cx="137.3" cy="120.8" r=".91"/>
<circle cx="137.3" cy="120.8" r="1"/>
<circle cx="140.2" cy="120.9" r=".87"/>
<circle cx="140.2" cy="120.8" r=".9"/>
<circle cx="142.8" cy="120.9" r=".87"/>
<circle cx="142.8" cy="120.8" r=".9"/>
<circle cx="150.5" cy="124" r=".87"/>
<circle cx="150.5" cy="124" r="1"/>
<circle cx="150.5" cy="124" r=".9"/>
<circle cx="237.1" cy="124" r="1.01"/>
<circle cx="237.1" cy="124" r=".91"/>
<circle cx="237.1" cy="124" r=".87"/>
<circle cx="244.4" cy="124" r=".87"/>
<circle cx="244.4" cy="124" r="1"/>
<circle cx="244.4" cy="124" r=".9"/>
<circle cx="265.7" cy="129.2" r=".95"/>
<circle cx="265.7" cy="129.2" r="1.01"/>
<circle cx="320.4" cy="133.5" r="1.13"/>
<circle cx="320.4" cy="133.5" r="1.16"/>
<circle cx="320.4" cy="133.5" r="1.5"/>
<circle cx="320.4" cy="133.5" r="1.33"/>
<circle cx="342.4" cy="133.5" r="1.17"/>
<circle cx="342.4" cy="133.5" r="1.51"/>
<circle cx="342.4" cy="133.5" r="1.13"/>
<circle cx="342.4" cy="133.5" r="1.34"/>
<circle cx="350.7" cy="124.3" r=".92"/>
<circle cx="350.9" cy="135.3" r=".91"/>
<circle cx="351.5" cy="121.6" r=".96"/>
<circle cx="351.5" cy="138.1" r=".97"/>
<circle cx="354.2" cy="138.9" r=".98"/>
<circle cx="354.2" cy="138.9" r=".92"/>
<circle cx="354.3" cy="121" r=".91"/>
<circle cx="359.7" cy="129.9" r="8.8"/>
<circle cx="365.2" cy="138.7" r=".92"/>
<circle cx="365.3" cy="120.8" r=".91"/>
<circle cx="368" cy="138.1" r=".96"/>
<circle cx="368" cy="121.6" r=".96"/>
<circle cx="368.6" cy="124.4" r=".91"/>
<circle cx="320.4" cy="141" r="1.13"/>
<circle cx="320.4" cy="141" r="1.16"/>
<circle cx="320.4" cy="141" r="1.32"/>
<circle cx="320.4" cy="141" r="1.5"/>
<circle cx="342.4" cy="141" r="1.33"/>
<circle cx="342.4" cy="141" r="1.51"/>
<circle cx="342.4" cy="141" r="1.13"/>
<circle cx="118.5" cy="170.1" r=".9"/>
<circle cx="129.9" cy="179.7" r=".99"/>
<circle cx="133" cy="167.3" r=".42"/>
<circle cx="140.7" cy="167.3" r=".4"/>
<circle cx="143" cy="167.3" r=".4"/>
<circle cx="150.7" cy="167.3" r=".42"/>
<circle cx="151.8" cy="170.1" r=".9"/>
<circle cx="212.4" cy="170.1" r=".9"/>
<circle cx="236.9" cy="167.3" r=".41"/>
<circle cx="244.6" cy="167.3" r=".42"/>
<circle cx="245.7" cy="170.1" r=".9"/>
<circle cx="118.5" cy="181.4" r=".83"/>
<circle cx="118.5" cy="192.8" r=".91"/>
<circle cx="151.8" cy="181.4" r=".83"/>
<circle cx="151.8" cy="192.8" r=".91"/>
<circle cx="212.4" cy="192.8" r=".91"/>
<circle cx="245.4" cy="181.4" r="2.43"/>
<circle cx="245.7" cy="192.8" r=".91"/>
<circle cx="138.9" cy="204.5" r=".98"/>
<circle cx="248.9" cy="202.1" r=".99"/>
</g>
<path d="M412.4 262.3a2.5 2.5 0 0 0-4.1-1.1 2.5 2.5 0 0 0 1 4.2 2.5 2.5 0 0 0 3.2-2.9l-.1-.2" fill="none" stroke="#000" stroke-width=".3" stroke-dasharray="30.5 1.3 1.3 1.3" stroke-dashoffset="24.5" stroke-linecap="butt"/>
<path d="M414.8 261.5a5 5 0 0 0-8.3-2 5 5 0 0 0 2.2 8.3 5 5 0 0 0 6.2-6l-.1-.3" fill="none" stroke="#000" stroke-width=".3" stroke-dasharray="30.5 1.3 1.3 1.3" stroke-dashoffset="16.7" stroke-linecap="butt"/>
<g fill="none" stroke="#000" stroke-width=".3" stroke-dasharray="6.3 1.3 1.3 1.3 5.1">
<path d="M170.9 56.4l2 6.4M180.9 56.4l2 6.4M172.9 62.8l-4 4M172.9 79.6l-4 4M182.9 62.8l-4 4M182.9 79.6l-4 4M168.9 83.6l2 6.4M178.9 83.6l2 6.4M170.9 119.2l2 4.9M180.9 119.2l2 4.9M172.9 124.1l-4 4M172.9 137.9l-4 4"/>
<path d="M182.9 124.1l-4 4M182.9 137.9l-4 4M168.9 141.9l2 4.9M178.9 141.9l2 4.9M170.9 164.6l2 6.4M172.9 171l-4 4M180.9 164.6l2 6.4M182.9 171l-4 4M168.9 191.8l2 6.5M172.9 187.8l-4 4M178.9 191.8l2 6.5M182.9 187.8l-4 4"/>
</g>
<path d="M168.9 66.8l4 12.8M178.9 66.8l4 12.8M168.9 175l4 12.8M178.9 175l4 12.8" fill="none" stroke="#000" stroke-width=".3" stroke-dasharray="6.3 1.3 1.3 1.3 5.1" stroke-dashoffset="4.1"/>
<path d="M168.9 128.1l4 9.8M178.9 128.1l4 9.8" fill="none" stroke="#000" stroke-width=".3" stroke-dasharray="6.3 1.3 1.3 1.3 5.1" stroke-dashoffset="5.5"/>
<path d="M331.4 129.8v16.8" fill="none" stroke="#000" stroke-width=".3" stroke-dasharray="30.5 1.3 1.3 1.3" stroke-dashoffset="24"/>
<path d="M244.9 181.4h-.8M245.8 182.3v.8M245.8 180.6v-.8M246.6 181.4h.8" fill="none" stroke="#000" stroke-width=".3" stroke-dasharray="30.5 1.3 1.3 1.3"/>
<path d="M410 255.7v14.9" fill="none" stroke="#000" stroke-width=".3" stroke-dasharray="30.5 1.3 1.3 1.3" stroke-dashoffset="25"/>
<path d="M403.4 263l12.6-.1" fill="none" stroke="#000" stroke-width=".3" stroke-dasharray="30.5 1.3 1.3 1.3" stroke-dashoffset="26.1"/>
<path d="M216 248v5" fill="none" stroke="#000" stroke-width=".3" stroke-dasharray="30.5 1.3 1.3 1.3" stroke-dashoffset="29.9"/>
<path d="M115.7 84v-21.6M141.5 84v-21.6M235.4 84v-21.6M261.3 84v-21.6" fill="none" stroke="#f00" stroke-width=".3" stroke-dasharray="30.5 1.3 1.3 1.3" stroke-dashoffset="21.6"/>
<g fill="#000">
<path d="M317.3 141.5l.6 .2-.7 .1z"/>
<path d="M140.9 24.6l.6 .1-.6 .2zM90.5 24.7l.6-.1v.3zM270.8 53.5l.6 .2-.6 .1zM261.2 53.7l.6-.2v.3zM234.8 24.6l.6 .1-.6 .2zM141.5 24.7l.6-.1v.3zM270.8 162.7l.6 .1-.6 .1zM245.7 162.8l.6-.1v.2zM344.1 181.6l.6 .2-.6 .2zM342.7 181.8l.6-.2v.4z"/>
<path d="M161.4 62.4l.1 .6h-.3zM161.2 83.5h.3l-.1 .6zM275.3 170.1l.1 .6h-.3zM275.1 192.2h.3l-.1 .6zM278.5 167.8l.2 .6h-.3zM278.4 194.5h.3l-.2 .6zM338.7 183.4l.2 .6h-.3zM338.6 187.8h.3l-.2 .6z"/>
<path d="M90.5 113.8l.6-.1v.3zM270.8 113.7l.6 .1-.6 .2zM129 57.4l.6-.2v.3zM153.4 57.2l.6 .2-.6 .1zM119 47.5l.6-.2v.4zM163.4 47.3l.6 .2-.6 .2zM129 84.9l-.1 .6h.3zM141.5 84.9l-.1 .6h.2zM90.5 31.3l.6-.2v.3zM115.1 31.1l.6 .2-.6 .1zM90.5 162.8l.6-.1v.2zM117.9 162.7l.6 .1-.6 .1zM119.3 193.2l.4 .5 .2-.3zM245.7 193.7l-.1 .6h.3zM119.3 181.4l.6 .2v-.3z"/>
<path d="M313.5 143.1h.3l-.1 .6zM313.7 117.7l.1 .6h-.3zM80.4 219.4h.2l-.1 .6zM80.5 170.6l.1 .6h-.2z"/>
<path d="M317.9 149l.6-.2v.3zM330.8 148.8l.6 .2-.6 .1zM331.4 149l.6-.2v.3zM344.5 148.8l.6 .2-.6 .1z"/>
<path d="M118.5 162.8l.6-.1v.2zM151.2 162.7l.6 .1-.6 .1z"/>
<path d="M151.8 162.8l.6-.1v.2zM211.8 162.7l.6 .1-.6 .1z"/>
<path d="M212.4 162.8l.6-.1v.2zM245.1 162.7l.6 .1-.6 .1z"/>
</g>
<g font-size="6.3">
<text x="282.1" y="250.3">名称</text>
<text x="347.1" y="250.3">图号</text>
<text x="282.1" y="260.3">材质</text>
<text x="347.1" y="260.3">质量</text>
<text x="383.3" y="262.1">视</text>
<text x="383.3" y="269.9">图</text>
<text x="282.1" y="270.3">版次</text>
<text x="347.1" y="270.3">比例</text>
</g>
<g font-size="4.2">
<text x="4.8" y="237.6">注意：1.行走平行度（正面+侧面），450行程内，≤±0.03mm，1000行程内，≤±0.05mm。</text>
<text x="12.2" y="243.3">2.本体形变，450行程内，≤±0.03mm，1000行程内，≤±0.05mm。</text>
<text x="18.6" y="251.3">型号/规格</text>
<text x="70.6" y="251.3">GTH8-600-BR-M20-C4</text>
<text x="301.9" y="249.5">GTH8-600-BR-M20-C4</text>
<text x="14.4" y="258.3">螺杆型号/规格</text>
<text x="19.7" y="263.9">有效行程</text>
<text x="63.7" y="258.3">1605</text>
<text x="86.5" y="263.9">600</text>
<text x="89.9" y="258.3">1610</text>
<text x="111.7" y="258.3">1620</text>
<text x="19.7" y="269.5">精度等级</text>
<text x="87.6" y="269.5">C7</text>
<text x="259" y="267">2022/9/23</text>
<text x="19.7" y="275.2">马达容量</text>
<text x="70.6" y="275.2">200/400W（无刹车）</text>
<text x="15.4" y="280.8">重复定位精度</text>
<text x="86.7" y="280.8">0.02</text>
<text x="9.1" y="286.4">感应开关方式及数量</text>
<text x="72.7" y="286.4">外挂型三只（C4）</text>
<text x="15.5" y="292">建议最快速度</text>
<text x="60.5" y="292">250MM/S</text>
<text x="86.7" y="292">500MM/S</text>
<text x="106.4" y="292">1000MMM/S</text>
</g>
<g font-size="4.1">
<text x="248.9" y="183">I</text>
<text x="360.9" y="182.7">I</text>
<text x="356.8" y="187.9">1 : 1</text>
</g>
<g font-size="3.5">
<text x="98.4" y="26">153 滑台原点位置</text>
<text x="172.5" y="26">600 有效行程</text>
<text x="53.5" y="32.5">75.50 滑台极限位置 1</text>
<text x="143.5" y="48.7">135</text>
<text x="144.3" y="58.6">75</text>
<text x="273.2" y="54.9">30.50 滑台极限位置 1</text>
<text x="162.6" y="74.6" transform="rotate(-90 162.6 74.6)">65</text>
<text x="108" y="94.6">4 x M6 贯穿</text>
<text x="143.1" y="94.5">2 x</text>
<text x="154.9" y="94.5">5</text>
<text x="163.2" y="94.5">8</text>
<text x="181.8" y="115.1">861</text>
<text x="314.9" y="132.4" transform="rotate(-90 314.9 132.4)">78</text>
<text x="293.4" y="139.7">基准面</text>
<text x="320.9" y="150.2">40.70</text>
<text x="337.9" y="150.2">41</text>
<text x="104.5" y="164">84</text>
<text x="128.6" y="164">100</text>
<text x="177.7" y="164">500</text>
<text x="223.5" y="164">100</text>
<text x="249.4" y="164">77</text>
<text x="121.1" y="180.9">2 x</text>
<text x="132.7" y="180.9">5 H7</text>
<text x="146.5" y="180.9">4</text>
<text x="276.6" y="182.7" transform="rotate(-90 276.6 182.7)">68</text>
<text x="279.8" y="182.7" transform="rotate(-90 279.8 182.7)">82</text>
<text x="347.7" y="183.1">2</text>
<text x="81.8" y="196.7" transform="rotate(-90 81.8 196.7)">148</text>
<text x="136.4" y="202.2">12 x M6</text>
<text x="154.8" y="202.2">15</text>
<text x="248.2" y="199.9">4 x M6</text>
<text x="251.7" y="203.4">5.40 贯穿</text>
<text x="263" y="199.9">15</text>
<text x="338.3" y="201" transform="rotate(-90 338.3 201)">+0.012</text>
<text x="341.8" y="199.2" transform="rotate(-90 341.8 199.2)">0</text>
<text x="141.7" y="205.7">5.40 贯穿</text>
<text x="341.8" y="204.5" transform="rotate(-90 341.8 204.5)">5</text>
<text x="221.4" y="246.8">1</text>
<text x="221.4" y="251.8">2</text>
<text x="218.8" y="256.8">序号</text>
<text x="232.2" y="256.8">修 订 版 次</text>
<text x="257.5" y="256.8">设计变更编号</text>
<text x="228.2" y="261.8">设</text>
<text x="240.1" y="261.8">计</text>
<text x="252" y="261.8">变</text>
<text x="263.9" y="261.8">更</text>
<text x="219.1" y="266.7">设 计</text>
<text x="368.3" y="269.3">1:3</text>
<text x="219.1" y="271.7">校 核</text>
<text x="219.1" y="276.7">批 准</text>
<text x="222.9" y="282.7">技术要求：</text>
<text x="231.8" y="287.3">1、未标注公差全部 0.1</text>
<text x="231.7" y="291.8">2、未标注倒角全部C0.3</text>
</g>
</svg>
